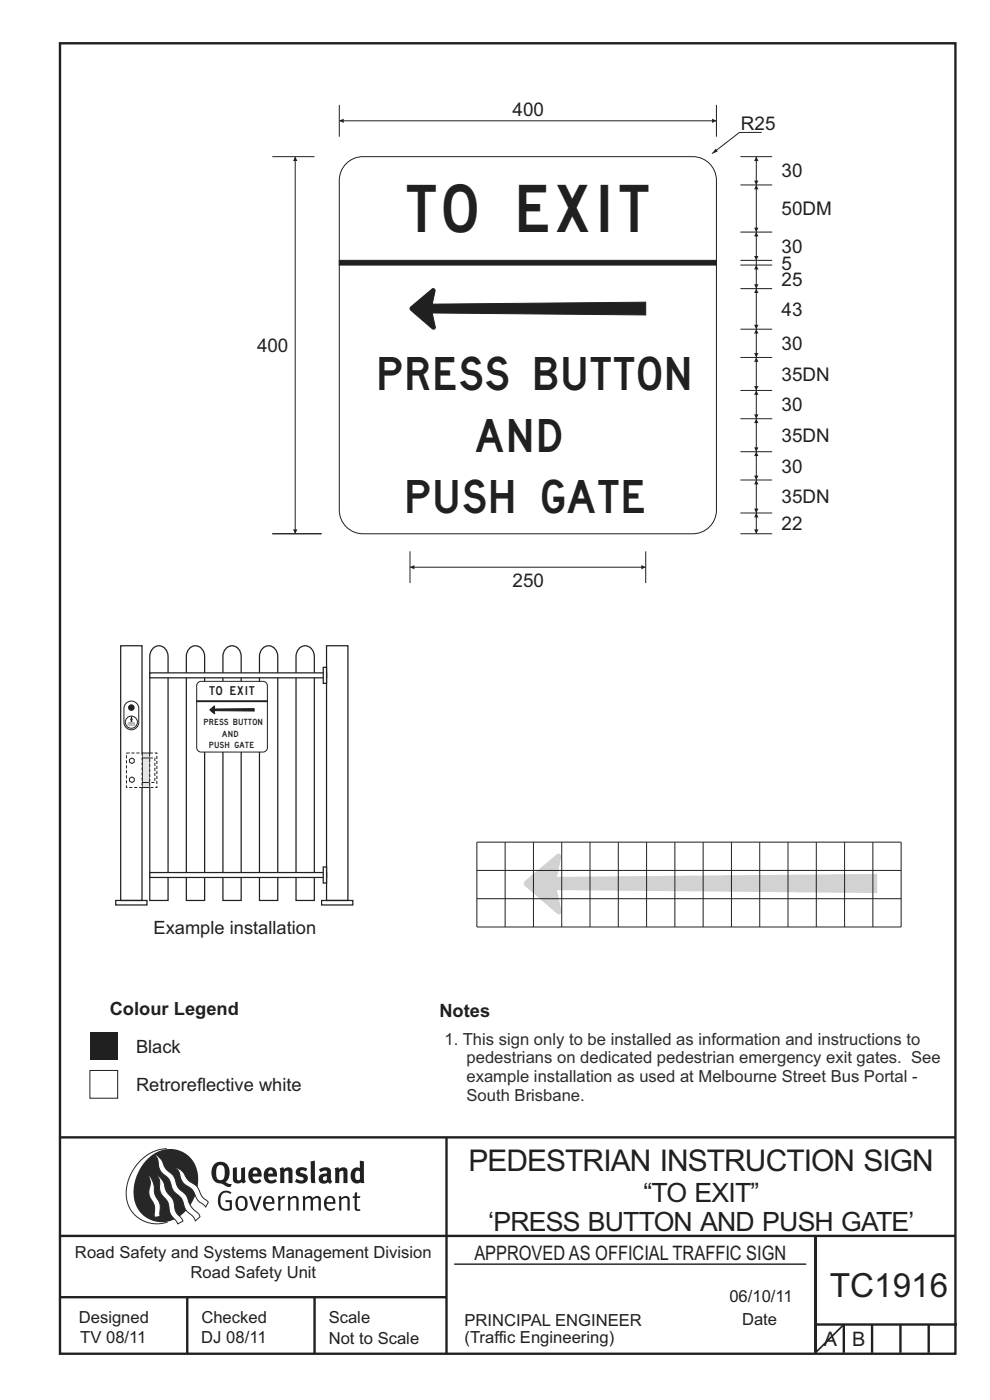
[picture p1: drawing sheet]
<svg xmlns="http://www.w3.org/2000/svg" width="210mm" height="297mm" viewBox="0 0 210 297" stroke-linecap="round" stroke-linejoin="round" font-family="sans-serif">
<g fill="none" stroke="#231f20" stroke-width=".51">
<path d="M12.7 9.2h190v278h-190zM12.7 241.3h190M94.7 241.4v45.8M12.7 275.2h82M12.7 262.2h190.1M39.7 275.2v12M66.7 275.2v12M173 262.1v24.9M173 281h30M179 281v6M185 281v6M191 281v6"/>
<path d="M197 281v6"/>
</g>
<path d="M96.4 268.2h74.6" fill="none" stroke="#231f20" stroke-width=".21"/>
<path d="M35.4 243.7a9.5 9.5 0 0 0-8.6 10.4 6.5 6.5 0 0 0 8.8 5.1" fill="none" stroke="#2a2723" stroke-width=".21"/>
<path d="M31.3 245.9a6.1 6.1 0 0 1 7.3-1.6 6.1 6.1 0 0 1 3.4 6.6 8.8 8.8 0 0 1-7.2 8.4 6.1 6.1 0 0 1-6.4-7.5 10.5 10.5 0 0 1 2.9-5.9z" fill-rule="evenodd" fill="#2a2723"/>
<g fill="#fff" stroke="#2a2723" stroke-width=".21">
<path d="M31.6 249.3l.3 .3 .6 1.2 .4 2.6 1 2 .1 2.7-1.2 .1-.1-2.4-.9-1.8-.2-.7 .3-2.4z" fill-rule="evenodd"/>
<path d="M37.2 247.7l.5 .1 .9 .6 1.3 1.9 1.9 1.5 1.1 2.1 1.3 1.2-.6 1-1.6-1.5-1.2-2.2-2-1.5-.5-.9-.4-1.5z" fill-rule="evenodd"/>
<path d="M32.8 244.9l.4 .1 .9 .8 1 2.1 1.7 1.5 1 2.5 1.6 1.6 1.2 2.5 1.6 1.6 .2 .5-.9 .9-.5-.9-1.6-1.5-1-2.4-1.7-1.7-.9-2.4-1.8-1.7-.3-.9-.3-1.6z" fill-rule="evenodd"/>
<path d="M33.4 249.4l.5 .3 .7 .9 .7 2.1 1.5 1.9 .5 2.5 1.5 1.8v.1l-1.1 .6-1.6-2.1-.6-2.5-1.4-1.9-.3-1v-1.6z" fill-rule="evenodd"/>
</g>
<g fill="#231f20">
<path d="M46.8 253.1l.5-.4 .7-.1 .6 .1 .5 .3-.2 .3-.9-.3-.8 .2-.3 .7-.1 1.1 .1 .6 .3 .5 .5 .3h.6l.4-.1v-1.3h-.8l-.1-.4h1.4v2l-.7 .2-.8 .1-.6-.3-.5-.4-.3-.8-.1-1 .2-.7z" fill-rule="evenodd"/>
<path d="M50.7 254.3l.7-.2 .5 .5 .1 1.2-.2 .4-.3 .2h-.5l-.4-.3-.2-1.1zM50.4 254l-.5 1.1 .3 1.2 .7 .5 1-.1 .4-.4 .2-.5v-.8l-.2-.7-.3-.4-.5-.2h-.6z" fill-rule="evenodd"/>
<path d="M52.8 253.8l.5-.1 .9 2.6 .8-2.5h.5l-1.1 3h-.5z" fill-rule="evenodd"/>
<path d="M56.6 254.2l.4-.1 .4 .1 .2 .3 .1 .5h-1.4zM56.2 254l-.4 1v.7l.3 .6 .4 .4 .5 .2 1.1-.3 .1-.1-.2-.3-.6 .3-.7-.2-.3-.2-.1-.6v-.1h1.9l-.2-1.2-.8-.5-.5 .1z" fill-rule="evenodd"/>
<path d="M58.9 253.8l.5-.1 .1 .5 .4-.4 .6-.1-.2 .5-.4 .1-.4 .3v2.2h-.5z" fill-rule="evenodd"/>
<path d="M61 253.8l.5-.1a.24 .24 0 0 0 .1 .4 .24 .24 0 0 0 .3-.2l.8-.2 .6 .5v2.6h-.4l-.1-2.3-.1-.3-.3-.1-.8 .5v2.2h-.5z" fill-rule="evenodd"/>
<path d="M64.2 253.8l.4-.1a.23 .23 0 0 0 .2 .4 .23 .23 0 0 0 .3-.2l.5-.2 .6 .2a.23 .23 0 0 0 .2 .2 .23 .23 0 0 0 .2-.1l.8-.3 .6 .4 .1 2.7h-.5v-2.3l-.1-.3-.3-.1-.8 .5v2.2h-.5v-2.3l-.1-.3-.3-.1-.8 .4v2.3h-.4z" fill-rule="evenodd"/>
<path d="M69.5 254.2l.5-.1 .4 .1 .3 .8h-1.4zM69.2 254l-.5 1 .1 .7 .2 .6 .4 .4 .4 .2 1.1-.3 .2-.1-.2-.3-.6 .3-.7-.2-.3-.4v-.5h1.9l-.2-1.2-.4-.3-.5-.2-.5 .1z" fill-rule="evenodd"/>
<path d="M71.8 253.8l.5-.1a.24 .24 0 0 0 .1 .4 .24 .24 0 0 0 .4-.2l.7-.2 .6 .5 .1 2.6h-.5v-2.3l-.1-.3-.3-.1-.9 .5v2.2h-.4z" fill-rule="evenodd"/>
<path d="M75.3 253l.5-.1-.1 .9h.8l-.2 .3h-.6v2.2l.2 .2h.5v.3l-.2 .1-.6-.1-.4-.3v-2.4h-.4v-.3h.4z" fill-rule="evenodd"/>
<path d="M46.2 247.4l.4-.2h.4l.6 .6v1.8l-.2 .5-.3 .2h-.8l-.3-.6-.1-1.5zM45.5 246.9l-.4 .7-.2 .8v1l.3 .9 .7 .6 1 .2 1.6 .7 .4-.1 .3-.5h-.6l-.8-.4 .7-1 .2-1.5a1.91 1.91 0 0 0-1.1-1.7 1.91 1.91 0 0 0-2.1 .3z" fill-rule="evenodd"/>
<path d="M49.4 247.8l.8-.2 .1 2.5 .1 .2 .3 .1 .5-.3v-2.3l.8-.2v2.6l.2 .5-.7 .3a.39 .39 0 0 0-.7 0h-.8l-.5-.4z" fill-rule="evenodd"/>
<path d="M53.8 248.4l.3-.1h.3l.2 .7h-1zM53.1 248l-.3 .5-.1 .8v.7l.4 .6 .5 .4 .6 .1 .7-.1 .6-.4-.4-.5-.4 .3h-.5l-.4-.2-.2-.3v-.3h1.9l-.1-1-.3-.6-1-.4-.5 .1z" fill-rule="evenodd"/>
<path d="M57.1 248.4l.2-.1h.4l.2 .7h-1zM56.4 248l-.3 .6-.2 .8 .2 .7 .3 .5 .5 .4 .6 .1 .6-.1 .6-.4-.3-.5-.6 .3h-.5l-.4-.6v-.2h1.9l-.1-1-.3-.6-.5-.3-.5-.1-.5 .1z" fill-rule="evenodd"/>
<path d="M59.3 247.8l.8-.2 .1 .4 1-.4 .7 .3 .1 .5v2.6h-.8v-2.3l-.3-.3-.6 .3v2.3h-.9z" fill-rule="evenodd"/>
<path d="M63 248l.9-.4 1.3 .3-.3 .6-.9-.2-.3 .2 .1 .3 1 .3 .4 .4v.8l-.4 .6-1.1 .2-1.1-.4 .3-.6 1 .3h.3l.2-.3-.1-.3-1-.3-.4-.3-.2-.6z" fill-rule="evenodd"/>
<path d="M68.6 249.7l.7-.2v.7l-.3 .3-.3-.1-.2-.3zM67.7 248.1l.3 .6 .8-.4 .5 .2a.35 .35 0 0 1 0 .5 .35 .35 0 0 1-.5 0l-1 .4-.2 .9 .2 .4 .3 .3h1.1a.49 .49 0 0 1 .8 .2l.5-.6-.3-.4v-1.7l-.2-.5-.4-.3-.6-.1z" fill-rule="evenodd"/>
<path d="M71 247.8l.8-.2 .1 .4 1-.4 .6 .3 .2 .5v2.6h-.8v-2.3l-.3-.3-.6 .3v2.3h-.9z" fill-rule="evenodd"/>
<path d="M75.6 248.5l.3-.1 .4 .2v1.5l-.3 .2-.4-.1-.2-.3v-.9zM76.3 246.2v1.3a.19 .19 0 0 1 0 .3 .19 .19 0 0 1-.3-.1l-.8 .1-.6 .5-.2 .9 .1 1 .3 .5 .6 .3h.6l.5-.2v.2h.8l-.1-4.6z" fill-rule="evenodd"/>
<path d="M65.9 246.4l.9-.2 .1 4.8h-.8l-.1-.3z" fill-rule="evenodd"/>
<path d="M19.1 218.9h5.9v5.9h-5.9z" fill-rule="evenodd"/>
</g>
<path d="M19.1 227.1h5.9v5.9h-5.9z" fill-rule="evenodd" fill="#fff" stroke="#231f20" stroke-width=".21"/>
<path d="M179 281l-6 6" fill="none" stroke="#231f20" stroke-width=".35"/>
<path d="M72 22.3v6.7M72 25.6h80M73.2 35a5 5 0 0 1 3.8-1.8h70a5 5 0 0 1 5 5v70a5 5 0 0 1-5 5h-70a5 5 0 0 1-5-5v-70a5 5 0 0 1 1.2-3.2z" fill="none" stroke="#231f20" stroke-width=".21"/>
<g fill="#231f20">
<path d="M72 25.6l.9-.4v.9z"/>
<path d="M151 25.2l1 .4-1 .5z"/>
</g>
<path d="M161.6 28.1h-4.8l-5.7 4.5" fill="none" stroke="#231f20" stroke-width=".21"/>
<path d="M151.8 31.5l.4 .6-1.1 .5z" fill="#231f20"/>
<g fill="#231f20" stroke="#231f20" stroke-width=".21">
<path d="M72 55.2h80v1h-80z" fill-rule="evenodd"/>
<path d="M87.1 65.1l4.5-3.7a.4 .4 0 0 1 .6 0l-.5 3.1 45.3-.4v2.7l-45.3-.4 .6 2.8a.41 .41 0 0 1-.1 .6 .41 .41 0 0 1-.6-.1l-4.4-3.9-.2-.3z" fill-rule="evenodd"/>
</g>
<g fill="none" stroke="#231f20" stroke-width=".21">
<path d="M152 22.3v6.7M157.1 33.2h6.7M157.1 39.2h6.7M157.1 56.2h6.7M157.1 75.8h6.7M157.1 69.8h6.7M157.1 95.8h6.7M157.1 88.8h6.7M157.1 82.8h6.7M160.4 88.8v7M157.1 108.8h6.7M157.1 113.2h6.7"/>
<path d="M157.1 101.8h6.7"/>
</g>
<g fill="#231f20">
<path d="M160 94.9h.9l-.5 .9z"/>
<path d="M160.4 88.8l.5 1h-.9z"/>
</g>
<path d="M160.4 101.8v7" fill="none" stroke="#231f20" stroke-width=".21"/>
<g fill="#231f20">
<path d="M160 107.9h.9l-.5 .9z"/>
<path d="M160.4 101.8l.5 1h-.9z"/>
</g>
<path d="M160.4 82.8v6" fill="none" stroke="#231f20" stroke-width=".21"/>
<g fill="#231f20">
<path d="M160.4 82.8l.5 1h-.9z"/>
<path d="M160 87.9h.9l-.5 .9z"/>
</g>
<path d="M160.4 95.8v6" fill="none" stroke="#231f20" stroke-width=".21"/>
<g fill="#231f20">
<path d="M160.4 95.8l.5 1h-.9z"/>
<path d="M160 100.9h.9l-.5 .9z"/>
</g>
<path d="M160.4 75.8v7" fill="none" stroke="#231f20" stroke-width=".21"/>
<g fill="#231f20">
<path d="M160 81.9h.9l-.5 .9z"/>
<path d="M160.4 75.8l.5 1h-.9z"/>
</g>
<path d="M160.4 56.2v5" fill="none" stroke="#231f20" stroke-width=".21"/>
<g fill="#231f20">
<path d="M160 60.3h.9l-.5 .9z"/>
<path d="M160.4 56.2l.5 1h-.9z"/>
</g>
<path d="M160.4 39.2v10" fill="none" stroke="#231f20" stroke-width=".21"/>
<g fill="#231f20">
<path d="M160.4 39.2l.5 1h-.9z"/>
<path d="M160 48.3h.9l-.5 .9z"/>
</g>
<path d="M160.4 33.2v6" fill="none" stroke="#231f20" stroke-width=".21"/>
<g fill="#231f20">
<path d="M160 38.3h.9l-.5 .9z"/>
<path d="M160.4 33.2l.5 1h-.9z"/>
</g>
<path d="M160.4 61.2v8.6" fill="none" stroke="#231f20" stroke-width=".21"/>
<g fill="#231f20">
<path d="M160 68.9h.9l-.5 .9z"/>
<path d="M160.4 61.2l.5 1h-.9z"/>
</g>
<path d="M160.4 49.2v6" fill="none" stroke="#231f20" stroke-width=".21"/>
<g fill="#231f20">
<path d="M160 54.3h.9l-.5 .9z"/>
<path d="M160.4 49.2l.5 1h-.9z"/>
</g>
<path d="M157.1 49.2h6.7M157.1 55.2h6.7M157.1 61.2h6.7M160.4 69.8v6" fill="none" stroke="#231f20" stroke-width=".21"/>
<g fill="#231f20">
<path d="M160.4 69.8l.5 1h-.9z"/>
<path d="M160 74.9h.9l-.5 .9z"/>
</g>
<path d="M160.4 108.8v4.4" fill="none" stroke="#231f20" stroke-width=".21"/>
<g fill="#231f20">
<path d="M160.4 108.8l.5 1h-.9z"/>
<path d="M160 112.3h.9l-.5 .9z"/>
</g>
<path d="M57.8 33.2h8.9M62.6 33.2v80M160.4 55.2v1M57.8 113.2h10.4" fill="none" stroke="#231f20" stroke-width=".21"/>
<g fill="#231f20">
<path d="M62.2 112.3h.9l-.5 .9z"/>
<path d="M62.6 33.2l.5 1h-.9z"/>
</g>
<path d="M87 117v6.7M137 117v6.7M87 120.3h50" fill="none" stroke="#231f20" stroke-width=".21"/>
<g fill="#231f20">
<path d="M87 120.3l.9-.4v.9z"/>
<path d="M136 119.9l1 .4-1 .5z"/>
</g>
<g fill="#e6e7e9" stroke="#231f20" stroke-width=".21">
<path d="M26.8 159.7h6.5v7.4h-6.5z" fill-rule="evenodd"/>
<path d="M30.1 160.8h2.8v5.2h-2.8z" fill-rule="evenodd"/>
<circle cx="28" cy="161.4" r=".59"/>
<circle cx="28" cy="165.4" r=".59"/>
</g>
<path d="M69.3 137h4.5v54h-4.5z" fill="none" stroke="#231f20" stroke-width=".26"/>
<g fill="#fff" stroke="#231f20" stroke-width=".27">
<path d="M32.3 137.7a1.91 1.91 0 0 1 2.3-.5 1.91 1.91 0 0 1 1 2.1v51.7h-3.8v-51.7v-.6z" fill-rule="evenodd"/>
<path d="M40.1 137.7a1.91 1.91 0 0 1 2.3-.5 1.91 1.91 0 0 1 1 2.1v51.7h-3.9v-51.7l.1-.6z" fill-rule="evenodd"/>
<path d="M47.9 137.7a1.91 1.91 0 0 1 2.2-.5 1.91 1.91 0 0 1 1.1 2.1v51.7h-3.9v-51.7l.1-.6z" fill-rule="evenodd"/>
<path d="M55.6 137.7a1.91 1.91 0 0 1 2.3-.5 1.91 1.91 0 0 1 1 2.1v51.7h-3.9v-51.7l.1-.6z" fill-rule="evenodd"/>
<path d="M63.4 137.7a1.91 1.91 0 0 1 2.2-.5 1.91 1.91 0 0 1 1.1 2.1v51.7h-3.9v-51.7l.1-.6z" fill-rule="evenodd"/>
</g>
<g fill="#fff" stroke="#231f20" stroke-width=".26">
<path d="M31.8 142.7h37.5v1.1h-37.5z" fill-rule="evenodd"/>
<path d="M31.8 185.1h37.5v1h-37.5z" fill-rule="evenodd"/>
<path d="M68.6 141.6h.7v3.4h-.7z" fill-rule="evenodd"/>
<path d="M68.6 183.9h.7v3.4h-.7z" fill-rule="evenodd"/>
<path d="M25.6 137h4.5v54h-4.5z" fill-rule="evenodd"/>
</g>
<path d="M24.6 191h6.6v1h-6.6zM68.2 191h6.6v1h-6.6z" fill="none" stroke="#231f20" stroke-width=".26"/>
<g fill="none" stroke="#231f20" stroke-width=".21">
<path d="M26.9 149a1.57 1.57 0 0 1 1.7-.1 1.57 1.57 0 0 1 .8 1.4v3a1.57 1.57 0 0 1-1.5 1.5 1.57 1.57 0 0 1-1.6-1.5v-3l.1-.5zM27.9 152.2l.1 .4-.1 .5h-.1z"/>
<circle cx="27.9" cy="153.2" r="1.29"/>
</g>
<circle cx="27.9" cy="150.1" r=".59" fill="#231f20" stroke="#231f20" stroke-width=".21"/>
<g fill="#fff" stroke="#231f20" stroke-width=".21" stroke-dasharray=".7 .4" stroke-linecap="butt">
<path d="M26.8 159.7h3.3v7.4h-3.3zM31.8 159.7h1.5v7.4h-1.5z" fill-rule="evenodd"/>
<path d="M31.8 160.8h1.1v5.2h-1.1z" fill-rule="evenodd"/>
</g>
<g fill="none" stroke="#231f20" stroke-width=".21">
<circle cx="28" cy="161.4" r=".59"/>
<circle cx="28" cy="165.4" r=".59"/>
</g>
<path d="M42 144.8l.7-.3h13.1a.94 .94 0 0 1 .9 1v13.1a.94 .94 0 0 1-.9 .9h-13.1a.94 .94 0 0 1-1-.9v-13.1z" fill-rule="evenodd" fill="#fff" stroke="#231f20" stroke-width=".21"/>
<g fill="#231f20" stroke="#231f20" stroke-width=".21">
<path d="M41.7 148.7h15v.2h-15z" fill-rule="evenodd"/>
<path d="M44.6 150.5l.9-.7-.1 .6 8.5-.1v.5h-8.5l.1 .6z" fill-rule="evenodd"/>
</g>
<path d="M111.3 187l6.7-5.7a.6 .6 0 0 1 .7-.2 .6 .6 0 0 1 .4 .7l-.9 4.2 67.9-.6v4.1l-67.9-.7 .9 4.2a.61 .61 0 0 1-.2 .9 .61 .61 0 0 1-.8-.1l-6.9-6-.1-.3z" fill-rule="evenodd" fill="#d1d2d4"/>
<g fill="none" stroke="#231f20" stroke-width=".21">
<path d="M101.2 178.7h90v18h-90zM107.2 178.7v18M113.2 178.7v18M119.2 178.7v18M125.2 178.7v18M131.2 178.7v18M137.2 178.7v18M143.2 178.7v18M149.2 178.7v18M155.2 178.7v18M161.2 178.7v18M167.2 178.7v18"/>
<path d="M173.2 178.7v18M179.2 178.7v18M185.2 178.7v18M101.2 190.7h90M101.2 184.7h90"/>
</g>
<text font-size="10" fill="#231f20" x="86.4" y="49.2">TO EXIT</text>
<text font-size="7.1" fill="#231f20" x="176" y="275.2">TC1916</text>
<g font-size="7" fill="#231f20">
<text x="80.5" y="82.8">PRESS BUTTON</text>
<text x="101" y="95.8">AND</text>
<text x="86.4" y="108.8">PUSH GATE</text>
</g>
<text font-size="6.3" fill="#231f20" x="99.4" y="248.3">PEDESTRIAN INSTRUCTION SIGN</text>
<g font-size="5.6" fill="#231f20">
<text x="136.5" y="254.9">“TO EXIT”</text>
<text x="103.6" y="261.2">‘PRESS BUTTON AND PUSH GATE’</text>
</g>
<g font-size="4.2" fill="#231f20">
<text x="100.6" y="267.2">APPROVED AS OFFICIAL TRAFFIC SIGN</text>
<text x="174.7" y="285.6">A</text>
<text x="180.8" y="285.6">B</text>
</g>
<g font-size="4" fill="#231f20">
<text x="108.7" y="24.5">400</text>
<text x="157.2" y="27.7">R25</text>
<text x="165.8" y="37.6">30</text>
<text x="165.8" y="45.6">50DM</text>
<text x="165.8" y="53.6">30</text>
<text x="165.8" y="57.2">5</text>
<text x="165.8" y="60.6">25</text>
<text x="165.8" y="66.9">43</text>
<text x="54.5" y="74.6">400</text>
<text x="165.8" y="74.2">30</text>
<text x="165.8" y="80.7">35DN</text>
<text x="165.8" y="87.2">30</text>
<text x="165.8" y="93.7">35DN</text>
<text x="165.8" y="100.2">30</text>
<text x="165.8" y="106.7">35DN</text>
<text x="165.8" y="112.4">22</text>
<text x="108.7" y="124.5">250</text>
</g>
<g font-size="3.9" fill="#231f20">
<text x="32.6" y="198.1">Example installation</text>
<text x="23.3" y="215.4">Colour Legend</text>
<text x="93.2" y="215.7">Notes</text>
<text x="28.9" y="223.3">Black</text>
<text x="28.9" y="231.5">Retroreflective white</text>
</g>
<g font-size="3.5" fill="#2c2d2d">
<text x="94.3" y="221.6">1. This sign only to be installed as information and instructions to</text>
<text x="99" y="225.6">pedestrians on dedicated pedestrian emergency exit gates. See</text>
<text x="99" y="229.5">example installation as used at Melbourne Street Bus Portal -</text>
<text x="99" y="233.5">South Brisbane.</text>
</g>
<g font-size="3.5" fill="#231f20">
<text x="15.9" y="266.8">Road Safety and Systems Management Division</text>
<text x="40.4" y="271.1">Road Safety Unit</text>
<text x="16.7" y="280.6">Designed</text>
<text x="42.7" y="280.6">Checked</text>
<text x="69.7" y="280.6">Scale</text>
<text x="98.5" y="281.3">PRINCIPAL ENGINEER</text>
<text x="154.7" y="276.2">06/10/11</text>
<text x="157.4" y="281.2">Date</text>
<text x="17" y="284.8">TV 08/11</text>
<text x="42.7" y="284.8">DJ 08/11</text>
<text x="69.7" y="285.2">Not to Scale</text>
<text x="98.5" y="284.8">(Traffic Engineering)</text>
</g>
<text font-size="1.9" fill="#231f20" x="44.4" y="147.5">TO EXIT</text>
<g font-size="1.3" fill="#231f20">
<text x="43.3" y="153.8">PRES</text>
<text x="47.6" y="153.8">S BUTTON</text>
<text x="44.4" y="158.7">PUSH GATE</text>
<text x="47.2" y="156.3">AND</text>
</g>
<g font-size=".5" fill="#231f20">
<text x="27.1" y="154.1">TO EXIT</text>
<text x="27.2" y="153.6">PRESS</text>
</g>
</svg>
